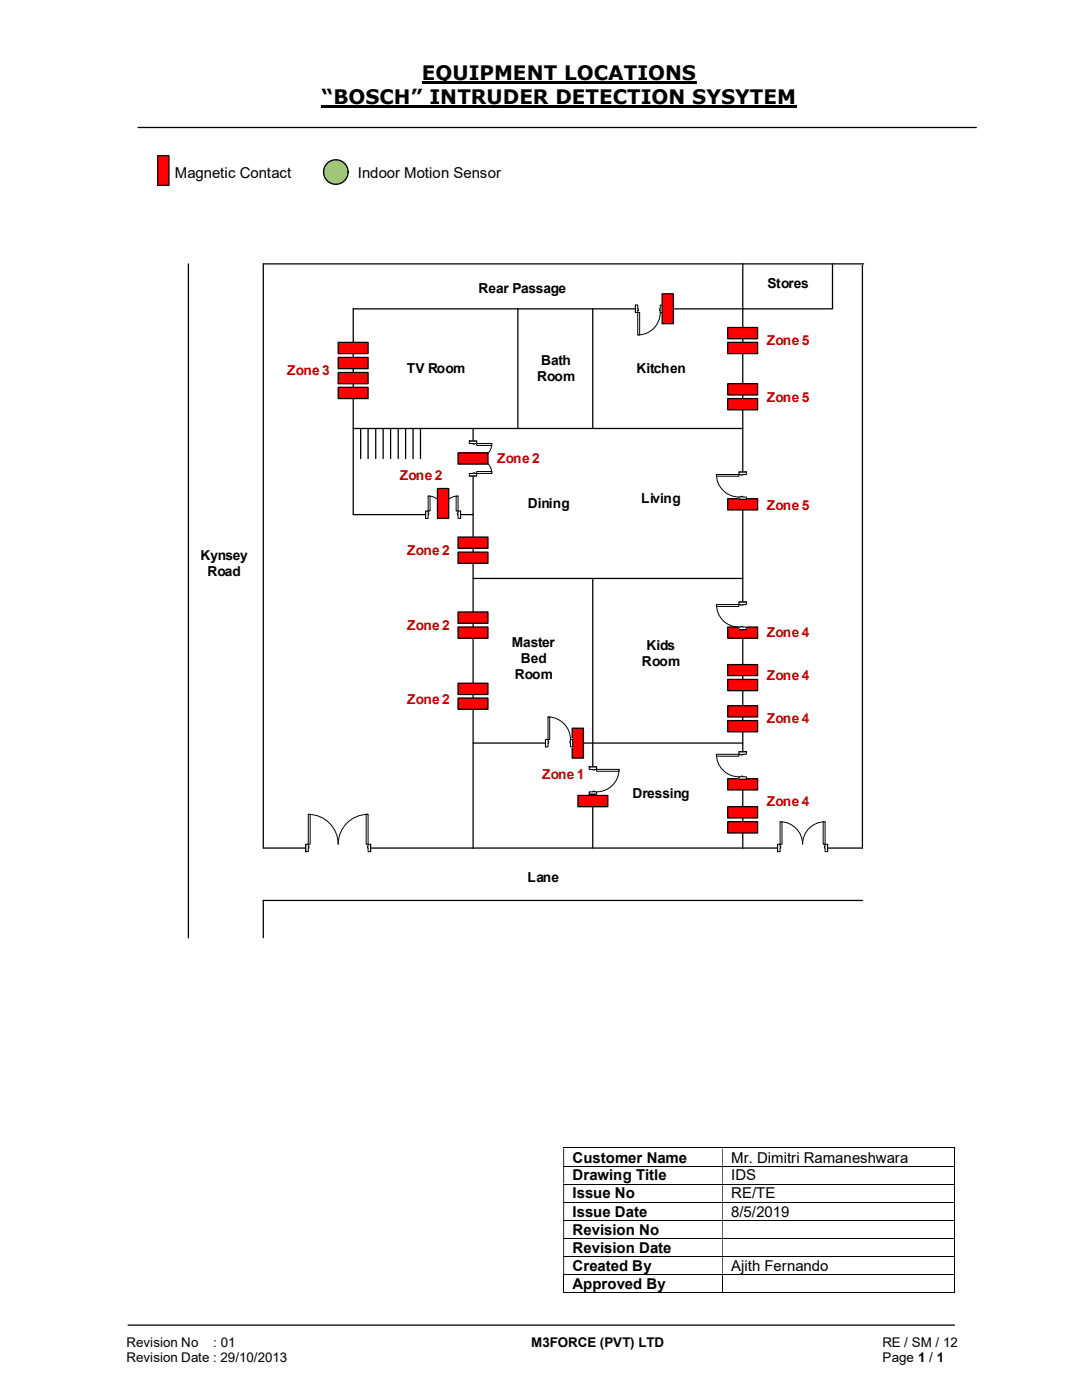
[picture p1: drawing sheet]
<svg xmlns="http://www.w3.org/2000/svg" width="216mm" height="279mm" viewBox="0 0 216 279" stroke-linecap="round" stroke-linejoin="round" font-family="sans-serif">
<path d="M84.2 16.5h54.8M64.2 21.3h94.8" fill="none" stroke="#000" stroke-width=".42"/>
<path d="M27.5 25.4h167.4M25.5 264.5h165" fill="none" stroke="#000" stroke-width=".25"/>
<path d="M31.5 31.1h2.2v5.9h-2.2z" fill-rule="evenodd" fill="#f00"/>
<path d="M31.5 31.1h2.2v5.9h-2.2z" fill="none" stroke="#000" stroke-width=".24"/>
<circle cx="67" cy="34.3" r="2.46" fill="#92d050"/>
<circle cx="67" cy="34.3" r="2.46" fill="none" stroke="#000" stroke-width=".25"/>
<g fill="none" stroke="#000" stroke-width=".2">
<path d="M112.4 229.1h78.1M112.4 232.7h78.1M112.4 236.3h78.1M112.4 239.9h78.1M190.5 229.2v3.5M190.5 232.8v3.4M190.5 236.4v3.5M112.4 243.5h78.1M112.4 247.1h78.1M112.4 250.7h78.1M112.4 254.3h78.1M112.4 258h31.7"/>
<path d="M112.5 254.4v3.6M144.2 254.4v3.6M144.2 258h46.3M190.5 240v3.5M190.5 243.6v3.5M190.5 247.2v3.5M190.5 250.8v3.5M190.5 254.4v3.6"/>
</g>
<g fill="#000">
<path d="M190.5 229h.1v.2h-.1zM112.4 229.2h.2v3.5h-.2zM144.1 229.2h.1v3.5h-.1z" fill-rule="evenodd"/>
<path d="M190.5 232.7l.1 .1zM112.4 232.8h.2v3.4h-.2zM144.1 232.8h.1v3.4h-.1z" fill-rule="evenodd"/>
<path d="M190.5 236.2h.1v.2h-.1zM112.4 236.4h.2v3.5h-.2zM144.1 236.4h.1v3.5h-.1z" fill-rule="evenodd"/>
<path d="M190.5 239.9h.1v.1h-.1zM112.4 240h.2v3.5h-.2zM144.1 240h.1v3.5h-.1z" fill-rule="evenodd"/>
<path d="M190.5 243.5h.1v.1h-.1zM112.4 243.6h.2v3.5h-.2zM144.1 243.6h.1v3.5h-.1z" fill-rule="evenodd"/>
<path d="M190.5 247.1l.1 .1zM112.4 247.2h.2v3.5h-.2zM144.1 247.2h.1v3.5h-.1z" fill-rule="evenodd"/>
<path d="M190.5 250.7h.1v.1h-.1zM112.4 250.8h.2v3.5h-.2zM144.1 250.8h.1v3.5h-.1z" fill-rule="evenodd"/>
</g>
<path d="M190.5 254.3h.1v.1h-.1zM190.5 257.9l.1 .1z" fill="#000"/>
<path d="M148.2 52.7h17.9v8.9h-17.9z" fill="#fff"/>
<g fill="none" stroke="#000" stroke-width=".25">
<path d="M37.6 52.7v134.5M148.2 52.7h17.9v8.9h-17.9zM148.2 52.7h-95.7v116.5M166.1 52.7h6.2M172.1 52.9v116.3M70.5 61.6h77.7M103.3 61.6v23.9M118.3 61.6v23.9M70.5 85.5h77.7M79.5 85.5v6M70.5 102.7h23.9M94.4 115.4h53.8"/>
<path d="M118.3 115.4v53.8M94.4 148.3h53.8M52.5 179.7v7.5M94.4 169.2h53.8"/>
</g>
<path d="M115.3 158.7h6v2.3h-6z" fill-rule="evenodd" fill="#f00"/>
<path d="M148.2 61.6v107.6h23.9M94.4 85.5v83.7h-41.9M115.3 158.7h6v2.3h-6zM52.5 179.7h119.6" fill="none" stroke="#000" stroke-width=".25"/>
<path d="M145.2 155.4h6v2.2h-6z" fill-rule="evenodd" fill="#f00"/>
<path d="M145.2 155.4h6v2.2h-6z" fill="none" stroke="#000" stroke-width=".25"/>
<path d="M117.5 153h1.6v5.5h-1.6z" fill-rule="evenodd" fill="#fff"/>
<path d="M117.5 153h1.6v5.5h-1.6z" fill="none" stroke="#fff" stroke-width=".2"/>
<path d="M117.6 153h1.4v.5h-1.4zM117.6 158v.5h1.4v-.5z" fill-rule="evenodd" fill="#fff"/>
<path d="M118.3 153.5h-.7v-.5h1.4v.5h-.3M118.3 158h-.7v.5h1.4v-.5h-.3" fill="none" stroke="#000" stroke-width=".2"/>
<path d="M118.3 153.5h.4v.2h-.4zM118.3 157.9v.1h.4v-.1z" fill-rule="evenodd" fill="#fff"/>
<path d="M117.6 153h1.4M117.6 158.5h1.4M118.3 153.5v.2h.4v-.2M118.3 158v-.1h.4v.1M123.5 153.5a4.5 4.5 0 0 1-4.5 4.5" fill="none" stroke="#000" stroke-width=".2"/>
<path d="M119 153.5h4.5v.4h-4.5z" fill="#fff"/>
<path d="M119 153.5h4.5v.4h-4.5z" fill="none" stroke="#000" stroke-width=".2"/>
<path d="M145.2 132.6h6v2.2h-6z" fill-rule="evenodd" fill="#f00"/>
<path d="M145.2 132.6h6v2.2h-6z" fill="none" stroke="#000" stroke-width=".25"/>
<path d="M145.2 135.6h6v2.2h-6z" fill-rule="evenodd" fill="#f00"/>
<path d="M145.2 135.6h6v2.2h-6z" fill="none" stroke="#000" stroke-width=".25"/>
<path d="M145.2 140.8h6v2.3h-6z" fill-rule="evenodd" fill="#f00"/>
<path d="M145.2 140.8h6v2.3h-6z" fill="none" stroke="#000" stroke-width=".25"/>
<path d="M145.2 143.8h6v2.2h-6z" fill-rule="evenodd" fill="#f00"/>
<path d="M145.2 143.8h6v2.2h-6z" fill="none" stroke="#000" stroke-width=".25"/>
<path d="M145.2 125.1h6v2.3h-6z" fill-rule="evenodd" fill="#f00"/>
<path d="M145.2 125.1h6v2.3h-6z" fill="none" stroke="#000" stroke-width=".25"/>
<path d="M145.2 65.4h6v2.2h-6z" fill-rule="evenodd" fill="#f00"/>
<path d="M145.2 65.4h6v2.2h-6z" fill="none" stroke="#000" stroke-width=".25"/>
<path d="M145.2 68.3h6v2.3h-6z" fill-rule="evenodd" fill="#f00"/>
<path d="M145.2 68.3h6v2.3h-6z" fill="none" stroke="#000" stroke-width=".25"/>
<path d="M145.2 76.6h6v2.2h-6z" fill-rule="evenodd" fill="#f00"/>
<path d="M145.2 76.6h6v2.2h-6z" fill="none" stroke="#000" stroke-width=".25"/>
<path d="M145.2 79.5h6v2.3h-6z" fill-rule="evenodd" fill="#f00"/>
<path d="M145.2 79.5h6v2.3h-6z" fill="none" stroke="#000" stroke-width=".25"/>
<path d="M114.2 145.3h2.2v6h-2.2z" fill="#f00"/>
<path d="M114.2 145.3h2.2v6h-2.2z" fill="none" stroke="#000" stroke-width=".25"/>
<path d="M108.8 147.5h5.5v1.6h-5.5z" fill="#fff"/>
<path d="M108.8 147.5h5.5v1.6h-5.5z" fill="none" stroke="#fff" stroke-width=".2"/>
<path d="M108.8 147.6h.5v1.5h-.5zM113.8 147.6v1.5h.5v-1.5z" fill-rule="evenodd" fill="#fff"/>
<path d="M109.3 147.9v-.3h-.5v1.5h.5v-.8M113.8 147.9v-.3h.5v1.5h-.5v-.8" fill="none" stroke="#000" stroke-width=".2"/>
<path d="M109.3 147.9h.2v.4h-.2zM113.7 147.9v.4h.1v-.4z" fill-rule="evenodd" fill="#fff"/>
<path d="M108.8 147.6v1.5M109.3 147.9h.2v.4h-.2M109.3 143.1a4.5 4.5 0 0 1 4.5 4.5M113.8 147.9h-.1v.4h.1M114.3 147.6v1.5" fill="none" stroke="#000" stroke-width=".2"/>
<path d="M109.3 143.1h.4v4.5h-.4z" fill-rule="evenodd" fill="#fff"/>
<path d="M109.3 143.1h.4v4.5h-.4z" fill="none" stroke="#000" stroke-width=".2"/>
<path d="M147.4 120.1h1.6v5.5h-1.6z" fill-rule="evenodd" fill="#fff"/>
<path d="M147.4 120.1h1.6v5.5h-1.6z" fill="none" stroke="#fff" stroke-width=".2"/>
<path d="M147.4 120.1v.5h1.5v-.5zM147.4 125.1h1.5v.5h-1.5z" fill-rule="evenodd" fill="#fff"/>
<path d="M147.8 120.6h-.4v-.5h1.5v.5h-.7M147.8 125.1h-.4v.5h1.5v-.5h-.7" fill="none" stroke="#000" stroke-width=".2"/>
<path d="M147.8 120.7v.1h.4v-.1zM147.8 125h.4v.1h-.4z" fill-rule="evenodd" fill="#fff"/>
<path d="M143 120.6a4.5 4.5 0 0 0 4.4 4.5M147.4 120.1h1.5M147.4 125.6h1.5M147.8 120.7v.1h.4v-.1M147.8 125.1v-.1h.4v.1" fill="none" stroke="#000" stroke-width=".2"/>
<path d="M143 120.6h4.4v.4h-4.4z" fill="#fff"/>
<path d="M143 120.6h4.4v.4h-4.4z" fill="none" stroke="#000" stroke-width=".2"/>
<path d="M145.2 99.5h6v2.3h-6z" fill-rule="evenodd" fill="#f00"/>
<path d="M145.2 99.5h6v2.3h-6z" fill="none" stroke="#000" stroke-width=".25"/>
<path d="M147.4 94.2h1.6v5.5h-1.6z" fill-rule="evenodd" fill="#fff"/>
<path d="M147.4 94.2h1.6v5.5h-1.6z" fill="none" stroke="#fff" stroke-width=".2"/>
<path d="M147.4 94.2v.5h1.5v-.5zM147.4 99.2h1.5v.5h-1.5z" fill-rule="evenodd" fill="#fff"/>
<path d="M147.8 94.7h-.4v-.5h1.5v.5h-.7M147.8 99.2h-.4v.5h1.5v-.5h-.7" fill="none" stroke="#000" stroke-width=".2"/>
<path d="M147.8 94.7v.1h.4v-.1zM147.8 99.1h.4v.1h-.4z" fill-rule="evenodd" fill="#fff"/>
<path d="M143 94.7a4.5 4.5 0 0 0 4.4 4.5M147.4 94.2h1.5M147.4 99.7h1.5M147.8 94.7v.1h.4v-.1M147.8 99.2v-.1h.4v.1" fill="none" stroke="#000" stroke-width=".2"/>
<path d="M143 94.7h4.4v.3h-4.4z" fill="#fff"/>
<path d="M143 94.7h4.4v.3h-4.4z" fill="none" stroke="#000" stroke-width=".2"/>
<path d="M72 85.5v6M73.4 85.5v6M75 85.5v6M76.5 85.5v6M77.9 85.5v6M80.9 85.5v6M82.4 85.5v6M83.9 85.5v6" fill="none" stroke="#000" stroke-width=".25"/>
<path d="M84.9 101.9h7v1.6h-7z" fill="#fff"/>
<path d="M84.9 101.9h7v1.6h-7z" fill="none" stroke="#fff" stroke-width=".2"/>
<path d="M91.4 102v1.5h.5v-1.5zM84.9 102h.5v1.5h-.5z" fill-rule="evenodd" fill="#fff"/>
<path d="M85.4 102.4v-.4h-.5v1.5h.5v-.8M91.4 102.4v-.4h.5v1.5h-.5v-.8" fill="none" stroke="#000" stroke-width=".2"/>
<path d="M91.3 102.4v.3h.1v-.3zM85.4 102.4h.2v.3h-.2z" fill-rule="evenodd" fill="#fff"/>
<path d="M85.4 99a2.98 2.98 0 0 1 3 3 3 3 0 0 1 3-3M84.9 102v1.5M85.4 102.4h.2v.3h-.2M91.4 102.4h-.1v.3h.1M91.9 102v1.5" fill="none" stroke="#000" stroke-width=".2"/>
<path d="M85.4 99h.4v3h-.4z" fill-rule="evenodd" fill="#fff"/>
<path d="M85.4 99h.4v3h-.4z" fill="none" stroke="#000" stroke-width=".2"/>
<path d="M91 99h.4v3h-.4z" fill-rule="evenodd" fill="#fff"/>
<path d="M91 99h.4v3h-.4z" fill="none" stroke="#000" stroke-width=".2"/>
<path d="M93.6 88h1.6v7h-1.6z" fill-rule="evenodd" fill="#fff"/>
<path d="M93.6 88h1.6v7h-1.6z" fill="none" stroke="#fff" stroke-width=".2"/>
<path d="M93.6 94.5v.5h1.5v-.5zM93.6 88h1.5v.5h-1.5z" fill-rule="evenodd" fill="#fff"/>
<path d="M94.4 94.5h-.8v.5h1.5v-.5h-.4M94.4 88.5h-.8v-.5h1.5v.5h-.4" fill="none" stroke="#000" stroke-width=".2"/>
<path d="M94.4 94.4v.1h.3v-.1zM94.4 88.5h.3v.1h-.3z" fill-rule="evenodd" fill="#fff"/>
<path d="M93.6 95h1.5M93.6 88h1.5M94.4 94.5v-.1h.3v.1M94.4 88.5v.1h.3v-.1M98.1 88.5a3 3 0 0 1-3 3 2.98 2.98 0 0 1 3 3" fill="none" stroke="#000" stroke-width=".2"/>
<path d="M95.1 88.5h3v.4h-3z" fill="#fff"/>
<path d="M95.1 88.5h3v.4h-3z" fill="none" stroke="#000" stroke-width=".2"/>
<path d="M95.1 94.1h3v.4h-3z" fill="#fff"/>
<path d="M95.1 94.1h3v.4h-3z" fill="none" stroke="#000" stroke-width=".2"/>
<path d="M70.5 61.6v41.1" fill="none" stroke="#000" stroke-width=".25"/>
<path d="M67.5 74.3h5.9v2.3h-5.9z" fill-rule="evenodd" fill="#f00"/>
<path d="M67.5 74.3h5.9v2.3h-5.9z" fill="none" stroke="#000" stroke-width=".25"/>
<path d="M67.5 77.3h5.9v2.2h-5.9z" fill-rule="evenodd" fill="#f00"/>
<path d="M67.5 77.3h5.9v2.2h-5.9z" fill="none" stroke="#000" stroke-width=".25"/>
<path d="M67.5 68.3h5.9v2.3h-5.9z" fill-rule="evenodd" fill="#f00"/>
<path d="M67.5 68.3h5.9v2.3h-5.9z" fill="none" stroke="#000" stroke-width=".25"/>
<path d="M67.5 71.3h5.9v2.3h-5.9z" fill-rule="evenodd" fill="#f00"/>
<path d="M67.5 71.3h5.9v2.3h-5.9z" fill="none" stroke="#000" stroke-width=".25"/>
<path d="M87.3 97.5h2.2v6h-2.2z" fill="#f00"/>
<path d="M87.3 97.5h2.2v6h-2.2z" fill="none" stroke="#000" stroke-width=".25"/>
<path d="M91.4 90.4h6v2.2h-6z" fill-rule="evenodd" fill="#f00"/>
<path d="M91.4 90.4h6v2.2h-6z" fill="none" stroke="#000" stroke-width=".25"/>
<path d="M155.2 168.4h9.9v1.6h-9.9z" fill="#fff"/>
<path d="M155.2 168.4h9.9v1.6h-9.9z" fill="none" stroke="#fff" stroke-width=".2"/>
<path d="M164.6 168.5v1.5h.5v-1.5zM155.2 168.5h.5v1.5h-.5z" fill-rule="evenodd" fill="#fff"/>
<path d="M155.7 168.9v-.4h-.5v1.5h.5v-.8M164.6 168.9v-.4h.5v1.5h-.5v-.8" fill="none" stroke="#000" stroke-width=".2"/>
<path d="M164.5 168.9v.3h.1v-.3zM155.7 168.9h.1v.3h-.1z" fill-rule="evenodd" fill="#fff"/>
<path d="M155.2 168.5v1.5M155.7 168.9h.1v.3h-.1M155.7 164a4.5 4.5 0 0 1 4.4 4.5 4.5 4.5 0 0 1 4.5-4.5M164.6 168.9h-.1v.3h.1M165.1 168.5v1.5" fill="none" stroke="#000" stroke-width=".2"/>
<path d="M155.7 164h.3v4.5h-.3z" fill-rule="evenodd" fill="#fff"/>
<path d="M155.7 164h.3v4.5h-.3z" fill="none" stroke="#000" stroke-width=".2"/>
<path d="M164.3 164h.3v4.5h-.3z" fill-rule="evenodd" fill="#fff"/>
<path d="M164.3 164h.3v4.5h-.3z" fill="none" stroke="#000" stroke-width=".2"/>
<path d="M61 168.4h13v1.6h-13z" fill="#fff"/>
<path d="M61 168.4h13v1.6h-13z" fill="none" stroke="#fff" stroke-width=".2"/>
<path d="M73.4 168.5v1.5h.6v-1.5zM61 168.5h.5v1.5h-.5z" fill-rule="evenodd" fill="#fff"/>
<path d="M61.5 168.9v-.4h-.5v1.5h.5v-.8M73.4 168.9v-.4h.6v1.5h-.6v-.8" fill="none" stroke="#000" stroke-width=".2"/>
<path d="M73.3 168.9v.3h.1v-.3zM61.5 168.9h.1v.3h-.1z" fill-rule="evenodd" fill="#fff"/>
<path d="M61 168.5v1.5M61.5 162.5a6 6 0 0 1 6 6 6 6 0 0 1 5.9-6M61.5 168.9h.1v.3h-.1M73.4 168.9h-.1v.3h.1M74 168.5v1.5" fill="none" stroke="#000" stroke-width=".2"/>
<path d="M61.5 162.5h.4v6h-.4z" fill-rule="evenodd" fill="#fff"/>
<path d="M61.5 162.5h.4v6h-.4z" fill="none" stroke="#000" stroke-width=".2"/>
<path d="M73.1 162.5h.3v6h-.3z" fill-rule="evenodd" fill="#fff"/>
<path d="M73.1 162.5h.3v6h-.3z" fill="none" stroke="#000" stroke-width=".2"/>
<path d="M147.4 150h1.6v5.5h-1.6z" fill-rule="evenodd" fill="#fff"/>
<path d="M147.4 150h1.6v5.5h-1.6z" fill="none" stroke="#fff" stroke-width=".2"/>
<path d="M147.4 150v.5h1.5v-.5zM147.4 155h1.5v.5h-1.5z" fill-rule="evenodd" fill="#fff"/>
<path d="M147.8 150.5h-.4v-.5h1.5v.5h-.7M147.8 155h-.4v.5h1.5v-.5h-.7" fill="none" stroke="#000" stroke-width=".2"/>
<path d="M147.8 150.5v.2h.4v-.2zM147.8 154.9h.4v.1h-.4z" fill-rule="evenodd" fill="#fff"/>
<path d="M143 150.5a4.5 4.5 0 0 0 4.4 4.5M147.4 150h1.5M147.4 155.5h1.5M147.8 150.5v.2h.4v-.2M147.8 155v-.1h.4v.1" fill="none" stroke="#000" stroke-width=".2"/>
<path d="M143 150.5h4.4v.4h-4.4z" fill="#fff"/>
<path d="M143 150.5h4.4v.4h-4.4z" fill="none" stroke="#000" stroke-width=".2"/>
<path d="M145.2 161h6v2.2h-6z" fill-rule="evenodd" fill="#f00"/>
<path d="M145.2 161h6v2.2h-6z" fill="none" stroke="#000" stroke-width=".25"/>
<path d="M145.2 164h6v2.2h-6z" fill-rule="evenodd" fill="#f00"/>
<path d="M145.2 164h6v2.2h-6z" fill="none" stroke="#000" stroke-width=".25"/>
<path d="M126.8 60.8h5.4v1.6h-5.4z" fill="#fff"/>
<path d="M126.8 60.8h5.4v1.6h-5.4z" fill="none" stroke="#fff" stroke-width=".2"/>
<path d="M126.8 60.9v1.5h.5v-1.5zM131.7 60.9h.5v1.5h-.5z" fill-rule="evenodd" fill="#fff"/>
<path d="M127.3 61.6v-.7h-.5v1.5h.5v-.4M131.7 61.6v-.7h.5v1.5h-.5v-.4" fill="none" stroke="#000" stroke-width=".2"/>
<path d="M127.3 61.6v.4h.1v-.4zM131.6 61.6h.1v.4h-.1z" fill-rule="evenodd" fill="#fff"/>
<path d="M126.8 60.9v1.5M127.3 61.6h.1v.4h-.1M131.7 61.6h-.1v.4h.1M131.7 62.4a4.5 4.5 0 0 1-4.4 4.4M132.2 60.9v1.5" fill="none" stroke="#000" stroke-width=".2"/>
<path d="M127.3 62.4h.3v4.4h-.3z" fill-rule="evenodd" fill="#fff"/>
<path d="M127.3 62.4h.3v4.4h-.3z" fill="none" stroke="#000" stroke-width=".2"/>
<path d="M132.1 58.6h2.3v6h-2.3z" fill="#f00"/>
<path d="M132.1 58.6h2.3v6h-2.3z" fill="none" stroke="#000" stroke-width=".25"/>
<path d="M91.4 107.2h6v2.2h-6z" fill-rule="evenodd" fill="#f00"/>
<path d="M91.4 107.2h6v2.2h-6z" fill="none" stroke="#000" stroke-width=".25"/>
<path d="M91.4 110.2h6v2.2h-6z" fill-rule="evenodd" fill="#f00"/>
<path d="M91.4 110.2h6v2.2h-6z" fill="none" stroke="#000" stroke-width=".25"/>
<path d="M91.4 122.1h6v2.3h-6z" fill-rule="evenodd" fill="#f00"/>
<path d="M91.4 122.1h6v2.3h-6z" fill="none" stroke="#000" stroke-width=".25"/>
<path d="M91.4 125.1h6v2.3h-6z" fill-rule="evenodd" fill="#f00"/>
<path d="M91.4 125.1h6v2.3h-6z" fill="none" stroke="#000" stroke-width=".25"/>
<path d="M91.4 136.4h6v2.2h-6z" fill-rule="evenodd" fill="#f00"/>
<path d="M91.4 136.4h6v2.2h-6z" fill="none" stroke="#000" stroke-width=".25"/>
<path d="M91.4 139.3h6v2.3h-6z" fill-rule="evenodd" fill="#f00"/>
<path d="M91.4 139.3h6v2.3h-6z" fill="none" stroke="#000" stroke-width=".25"/>
<g font-size="4">
<text x="84.2" y="16">EQUIPMENT LOCATIONS</text>
<text x="64.2" y="20.8">“BOSCH” INTRUDER DETECTION SYSYTEM</text>
</g>
<g font-size="3">
<text x="34.9" y="35.5">Magnetic Contact</text>
<text x="71.4" y="35.5">Indoor Motion Sensor</text>
<text x="114.3" y="232">Customer Name</text>
<text x="145.9" y="232">Mr. Dimitri Ramaneshwara</text>
<text x="114.3" y="235.6">Drawing Title</text>
<text x="114.3" y="239.2">Issue No</text>
<text x="145.9" y="235.6">IDS</text>
<text x="145.9" y="239.2">RE/TE</text>
<text x="114.3" y="242.8">Issue Date</text>
<text x="145.9" y="242.8">8/5/2019</text>
<text x="114.3" y="246.4">Revision No</text>
<text x="114.3" y="250">Revision Date</text>
<text x="114.3" y="253.6">Created By</text>
<text x="114.3" y="257.2">Approved By</text>
<text x="145.9" y="253.6">Ajith Fernando</text>
</g>
<g font-size="2.7">
<text x="95.5" y="58.5">Rear Passage</text>
<text x="153.1" y="57.6">Stores</text>
<text x="81.2" y="74.5">TV Room</text>
<text x="107.2" y="76.1">Room</text>
<text x="108" y="72.9">Bath</text>
<text x="127" y="74.5">Kitchen</text>
<text x="105.3" y="101.4">Dining</text>
<text x="127.9" y="100.4">Living</text>
<text x="40" y="111.8">Kynsey</text>
<text x="41.4" y="114.9">Road</text>
<text x="102.1" y="129.1">Master</text>
<text x="129" y="129.7">Kids</text>
<text x="102.7" y="135.5">Room</text>
<text x="103.9" y="132.3">Bed</text>
<text x="128.1" y="132.9">Room</text>
<text x="126.2" y="159.2">Dressing</text>
<text x="105.3" y="176.1">Lane</text>
<text x="25.2" y="268.8">Revision No</text>
<text x="42.6" y="268.8">: 01</text>
<text x="106" y="268.8">M3FORCE (PVT) LTD</text>
<text x="176.1" y="268.8">RE / SM / 12</text>
<text x="25.2" y="271.8">Revision Date : 29/10/2013</text>
<text x="176.1" y="271.8">Page 1 / 1</text>
</g>
<g font-size="2.7" fill="#c00000">
<text x="153" y="68.8">Zone 5</text>
<text x="57.3" y="74.8">Zone 3</text>
<text x="153" y="80.1">Zone 5</text>
<text x="79.8" y="95.8">Zone 2</text>
<text x="99.2" y="92.4">Zone 2</text>
<text x="153" y="101.7">Zone 5</text>
<text x="81.2" y="110.7">Zone 2</text>
<text x="81.2" y="125.6">Zone 2</text>
<text x="153" y="127.2">Zone 4</text>
<text x="153" y="135.8">Zone 4</text>
<text x="81.2" y="140.6">Zone 2</text>
<text x="153" y="144.3">Zone 4</text>
<text x="108.2" y="155.5">Zone 1</text>
<text x="153" y="160.8">Zone 4</text>
</g>
</svg>
